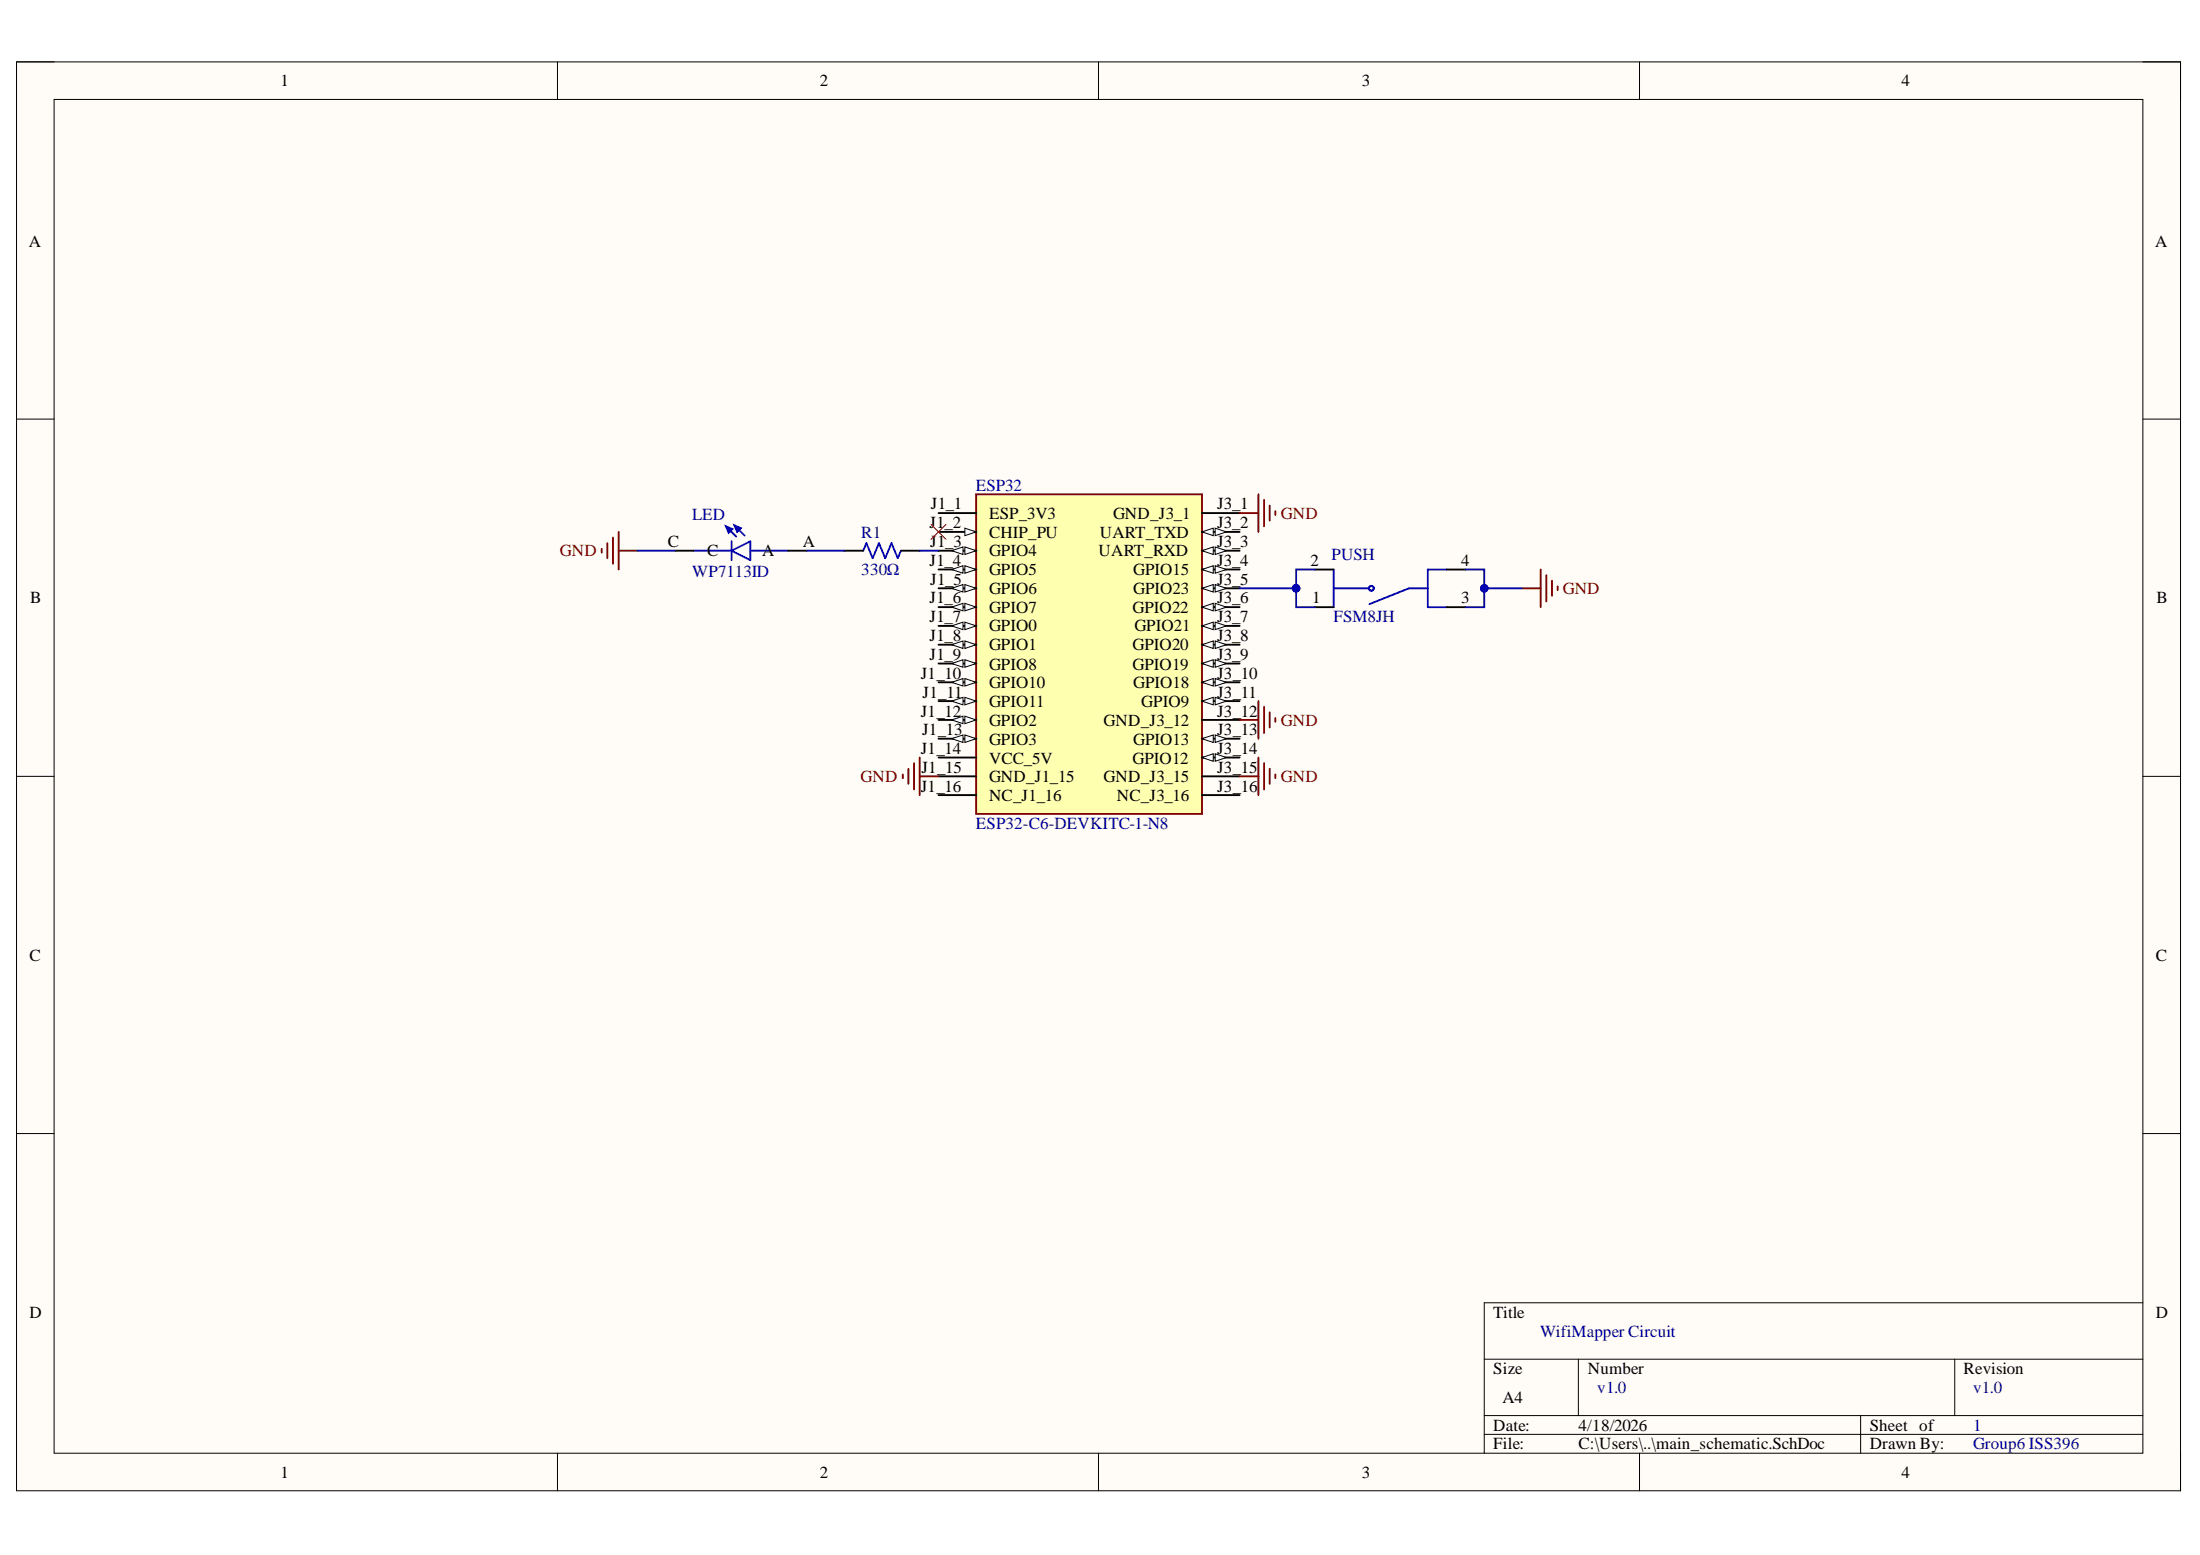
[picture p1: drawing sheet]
<svg xmlns="http://www.w3.org/2000/svg" width="297mm" height="210mm" viewBox="0 0 297 210" stroke-linecap="round" stroke-linejoin="round" font-family="sans-serif">
<path d="M2.2 8.4h292.2v192.8h-292.2z" fill-rule="evenodd" fill="#fffcf8"/>
<path d="M2.2 8.4h292.2v192.8h-292.2z" fill="none" stroke="#000" stroke-width=".14"/>
<path d="M7.3 13.4h282v182.8h-282z" fill-rule="evenodd" fill="#fffcf8"/>
<g fill="none" stroke="#000" stroke-width=".14">
<path d="M2.2 8.3h5.1M7.3 13.4h282v182.8h-282zM75.3 8.3v5.1M148.3 8.3v5.1M221.4 8.4v5M289.3 8.4h5.1v5M2.2 56.6h5.1M289.3 56.6h5.1M2.2 104.8h5.1M289.3 104.8h5.1M2.2 153h5.1M289.3 153h5.1"/>
<path d="M289.3 175.9h-88.9v20.3M75.3 196.2v5M148.3 196.2v5M200.4 183.5h88.9M200.4 191.1h88.9M200.4 193.6h88.9M213.1 183.5v7.6M221.4 196.2v5M251.2 191.1v5.1M263.9 183.5v7.6M294.4 196.2v5"/>
</g>
<path d="M93.7 74.3h5.1M98 71l1.4 1.4M98.8 74.3l2.5-1.2v2.5zM98.8 73.1v2.5M99.2 70.9l1.3 1.4M101.3 74.3h5.1" fill="none" stroke="#00f" stroke-width=".25"/>
<path d="M99.2 70.9l.8 .4-.5 .5z" fill="#00f"/>
<path d="M99.2 70.9l.8 .4-.5 .5z" fill="none" stroke="#00f" stroke-width=".25"/>
<path d="M98 71l.9 .4-.5 .5z" fill="#00f"/>
<path d="M98 71l.9 .4-.5 .5zM116.6 74.3l.4-1 .8 2.1 .9-2.1 .8 2.1 .9-2.1 .8 2.1 .4-1.1" fill="none" stroke="#00f" stroke-width=".25"/>
<path d="M91.2 74.3h2.5M106.4 74.3h2.5M114 74.3h2.6M121.6 74.3h2.6" fill="none" stroke="#000" stroke-width=".25"/>
<path d="M81.2 74.1v.5M82 73.3v2.1M82.8 72.6v3.5M83.5 71.8v5.1M83.5 74.3h2.6" fill="none" stroke="#800000" stroke-width=".25"/>
<path d="M131.8 66.7h30.5v43.2h-30.5z" fill-rule="evenodd" fill="#ffffb0"/>
<path d="M131.8 66.7h30.5v43.2h-30.5z" fill="none" stroke="#800000" stroke-width=".25"/>
<path d="M126.7 69.3h5.1M126.7 71.8h5.1" fill="none" stroke="#000" stroke-width=".25"/>
<path d="M130.3 71.3l1.5 .5-1.5 .5z" fill="#f8fcff"/>
<path d="M130.3 71.3l1.5 .5-1.5 .5z" fill="none" stroke="#000" stroke-width=".14"/>
<path d="M126.7 74.3h5.1" fill="none" stroke="#000" stroke-width=".25"/>
<path d="M130.3 73.8l1.5 .5-1.5 .5z" fill="#f8fcff"/>
<path d="M130.3 73.8l1.5 .5-1.5 .5z" fill="none" stroke="#000" stroke-width=".14"/>
<path d="M128.5 74.3l1.5-.5v1z" fill="#f8fcff"/>
<path d="M128.5 74.3l1.5-.5v1z" fill="none" stroke="#000" stroke-width=".14"/>
<path d="M126.7 76.9h5.1" fill="none" stroke="#000" stroke-width=".25"/>
<path d="M130.3 76.4l1.5 .5-1.5 .5z" fill="#f8fcff"/>
<path d="M130.3 76.4l1.5 .5-1.5 .5z" fill="none" stroke="#000" stroke-width=".14"/>
<path d="M128.5 76.9l1.5-.5v1z" fill="#f8fcff"/>
<path d="M128.5 76.9l1.5-.5v1z" fill="none" stroke="#000" stroke-width=".14"/>
<path d="M126.7 79.4h5.1" fill="none" stroke="#000" stroke-width=".25"/>
<path d="M130.3 78.9l1.5 .5-1.5 .5z" fill="#f8fcff"/>
<path d="M130.3 78.9l1.5 .5-1.5 .5z" fill="none" stroke="#000" stroke-width=".14"/>
<path d="M128.5 79.4l1.5-.5v1z" fill="#f8fcff"/>
<path d="M128.5 79.4l1.5-.5v1z" fill="none" stroke="#000" stroke-width=".14"/>
<path d="M126.7 82h5.1" fill="none" stroke="#000" stroke-width=".25"/>
<path d="M130.3 81.4l1.5 .6-1.5 .5z" fill="#f8fcff"/>
<path d="M130.3 81.4l1.5 .6-1.5 .5z" fill="none" stroke="#000" stroke-width=".14"/>
<path d="M128.5 82l1.5-.6v1.1z" fill="#f8fcff"/>
<path d="M128.5 82l1.5-.6v1.1z" fill="none" stroke="#000" stroke-width=".14"/>
<path d="M126.7 84.5h5.1" fill="none" stroke="#000" stroke-width=".25"/>
<path d="M130.3 84l1.5 .5-1.5 .5z" fill="#f8fcff"/>
<path d="M130.3 84l1.5 .5-1.5 .5z" fill="none" stroke="#000" stroke-width=".14"/>
<path d="M128.5 84.5l1.5-.5v1z" fill="#f8fcff"/>
<path d="M128.5 84.5l1.5-.5v1z" fill="none" stroke="#000" stroke-width=".14"/>
<path d="M126.7 87h5.1" fill="none" stroke="#000" stroke-width=".25"/>
<path d="M130.3 86.5l1.5 .5-1.5 .5z" fill="#f8fcff"/>
<path d="M130.3 86.5l1.5 .5-1.5 .5z" fill="none" stroke="#000" stroke-width=".14"/>
<path d="M128.5 87l1.5-.5v1z" fill="#f8fcff"/>
<path d="M128.5 87l1.5-.5v1z" fill="none" stroke="#000" stroke-width=".14"/>
<path d="M126.7 89.6h5.1" fill="none" stroke="#000" stroke-width=".25"/>
<path d="M130.3 89.1l1.5 .5-1.5 .5z" fill="#f8fcff"/>
<path d="M130.3 89.1l1.5 .5-1.5 .5z" fill="none" stroke="#000" stroke-width=".14"/>
<path d="M128.5 89.6l1.5-.5v1z" fill="#f8fcff"/>
<path d="M128.5 89.6l1.5-.5v1z" fill="none" stroke="#000" stroke-width=".14"/>
<path d="M126.7 92.1h5.1" fill="none" stroke="#000" stroke-width=".25"/>
<path d="M130.3 91.6l1.5 .5-1.5 .5z" fill="#f8fcff"/>
<path d="M130.3 91.6l1.5 .5-1.5 .5z" fill="none" stroke="#000" stroke-width=".14"/>
<path d="M128.5 92.1l1.5-.5v1z" fill="#f8fcff"/>
<path d="M128.5 92.1l1.5-.5v1z" fill="none" stroke="#000" stroke-width=".14"/>
<path d="M126.7 94.6h5.1" fill="none" stroke="#000" stroke-width=".25"/>
<path d="M130.3 94.1l1.5 .5-1.5 .5z" fill="#f8fcff"/>
<path d="M130.3 94.1l1.5 .5-1.5 .5z" fill="none" stroke="#000" stroke-width=".14"/>
<path d="M128.5 94.6l1.5-.5v1z" fill="#f8fcff"/>
<path d="M128.5 94.6l1.5-.5v1z" fill="none" stroke="#000" stroke-width=".14"/>
<path d="M126.7 97.2h5.1" fill="none" stroke="#000" stroke-width=".25"/>
<path d="M130.3 96.7l1.5 .5-1.5 .5z" fill="#f8fcff"/>
<path d="M130.3 96.7l1.5 .5-1.5 .5z" fill="none" stroke="#000" stroke-width=".14"/>
<path d="M128.5 97.2l1.5-.5v1z" fill="#f8fcff"/>
<path d="M128.5 97.2l1.5-.5v1z" fill="none" stroke="#000" stroke-width=".14"/>
<path d="M126.7 99.7h5.1" fill="none" stroke="#000" stroke-width=".25"/>
<path d="M130.3 99.2l1.5 .5-1.5 .5z" fill="#f8fcff"/>
<path d="M130.3 99.2l1.5 .5-1.5 .5z" fill="none" stroke="#000" stroke-width=".14"/>
<path d="M128.5 99.7l1.5-.5v1z" fill="#f8fcff"/>
<path d="M128.5 99.7l1.5-.5v1z" fill="none" stroke="#000" stroke-width=".14"/>
<path d="M162.3 69.3h5.1M162.3 71.8h5.1M126.7 102.3h5.1M126.7 104.8h5.1M126.7 107.3h5.1" fill="none" stroke="#000" stroke-width=".25"/>
<path d="M162.3 71.8l1.5-.5v1z" fill="#f8fcff"/>
<path d="M162.3 71.8l1.5-.5v1z" fill="none" stroke="#000" stroke-width=".14"/>
<path d="M164.1 71.3l1.5 .5-1.5 .5z" fill="#f8fcff"/>
<path d="M164.1 71.3l1.5 .5-1.5 .5z" fill="none" stroke="#000" stroke-width=".14"/>
<path d="M162.3 74.3h5.1" fill="none" stroke="#000" stroke-width=".25"/>
<path d="M162.3 74.3l1.5-.5v1z" fill="#f8fcff"/>
<path d="M162.3 74.3l1.5-.5v1z" fill="none" stroke="#000" stroke-width=".14"/>
<path d="M164.1 73.8l1.5 .5-1.5 .5z" fill="#f8fcff"/>
<path d="M164.1 73.8l1.5 .5-1.5 .5z" fill="none" stroke="#000" stroke-width=".14"/>
<path d="M162.3 76.9h5.1" fill="none" stroke="#000" stroke-width=".25"/>
<path d="M162.3 76.9l1.5-.5v1z" fill="#f8fcff"/>
<path d="M162.3 76.9l1.5-.5v1z" fill="none" stroke="#000" stroke-width=".14"/>
<path d="M164.1 76.4l1.5 .5-1.5 .5z" fill="#f8fcff"/>
<path d="M164.1 76.4l1.5 .5-1.5 .5z" fill="none" stroke="#000" stroke-width=".14"/>
<path d="M162.3 79.4h5.1" fill="none" stroke="#000" stroke-width=".25"/>
<path d="M162.3 79.4l1.5-.5v1z" fill="#f8fcff"/>
<path d="M162.3 79.4l1.5-.5v1z" fill="none" stroke="#000" stroke-width=".14"/>
<path d="M164.1 78.9l1.5 .5-1.5 .5z" fill="#f8fcff"/>
<path d="M164.1 78.9l1.5 .5-1.5 .5z" fill="none" stroke="#000" stroke-width=".14"/>
<path d="M162.3 82h5.1" fill="none" stroke="#000" stroke-width=".25"/>
<path d="M162.3 82l1.5-.6v1.1z" fill="#f8fcff"/>
<path d="M162.3 82l1.5-.6v1.1z" fill="none" stroke="#000" stroke-width=".14"/>
<path d="M164.1 81.4l1.5 .6-1.5 .5z" fill="#f8fcff"/>
<path d="M164.1 81.4l1.5 .6-1.5 .5z" fill="none" stroke="#000" stroke-width=".14"/>
<path d="M162.3 84.5h5.1" fill="none" stroke="#000" stroke-width=".25"/>
<path d="M162.3 84.5l1.5-.5v1z" fill="#f8fcff"/>
<path d="M162.3 84.5l1.5-.5v1z" fill="none" stroke="#000" stroke-width=".14"/>
<path d="M164.1 84l1.5 .5-1.5 .5z" fill="#f8fcff"/>
<path d="M164.1 84l1.5 .5-1.5 .5z" fill="none" stroke="#000" stroke-width=".14"/>
<path d="M162.3 87h5.1" fill="none" stroke="#000" stroke-width=".25"/>
<path d="M162.3 87l1.5-.5v1z" fill="#f8fcff"/>
<path d="M162.3 87l1.5-.5v1z" fill="none" stroke="#000" stroke-width=".14"/>
<path d="M164.1 86.5l1.5 .5-1.5 .5z" fill="#f8fcff"/>
<path d="M164.1 86.5l1.5 .5-1.5 .5z" fill="none" stroke="#000" stroke-width=".14"/>
<path d="M162.3 89.6h5.1" fill="none" stroke="#000" stroke-width=".25"/>
<path d="M162.3 89.6l1.5-.5v1z" fill="#f8fcff"/>
<path d="M162.3 89.6l1.5-.5v1z" fill="none" stroke="#000" stroke-width=".14"/>
<path d="M164.1 89.1l1.5 .5-1.5 .5z" fill="#f8fcff"/>
<path d="M164.1 89.1l1.5 .5-1.5 .5z" fill="none" stroke="#000" stroke-width=".14"/>
<path d="M162.3 92.1h5.1" fill="none" stroke="#000" stroke-width=".25"/>
<path d="M162.3 92.1l1.5-.5v1z" fill="#f8fcff"/>
<path d="M162.3 92.1l1.5-.5v1z" fill="none" stroke="#000" stroke-width=".14"/>
<path d="M164.1 91.6l1.5 .5-1.5 .5z" fill="#f8fcff"/>
<path d="M164.1 91.6l1.5 .5-1.5 .5z" fill="none" stroke="#000" stroke-width=".14"/>
<path d="M162.3 94.6h5.1" fill="none" stroke="#000" stroke-width=".25"/>
<path d="M162.3 94.6l1.5-.5v1z" fill="#f8fcff"/>
<path d="M162.3 94.6l1.5-.5v1z" fill="none" stroke="#000" stroke-width=".14"/>
<path d="M164.1 94.1l1.5 .5-1.5 .5z" fill="#f8fcff"/>
<path d="M164.1 94.1l1.5 .5-1.5 .5z" fill="none" stroke="#000" stroke-width=".14"/>
<path d="M162.3 97.2h5.1M162.3 99.7h5.1" fill="none" stroke="#000" stroke-width=".25"/>
<path d="M162.3 99.7l1.5-.5v1z" fill="#f8fcff"/>
<path d="M162.3 99.7l1.5-.5v1z" fill="none" stroke="#000" stroke-width=".14"/>
<path d="M164.1 99.2l1.5 .5-1.5 .5z" fill="#f8fcff"/>
<path d="M164.1 99.2l1.5 .5-1.5 .5z" fill="none" stroke="#000" stroke-width=".14"/>
<path d="M162.3 102.3h5.1" fill="none" stroke="#000" stroke-width=".25"/>
<path d="M162.3 102.3l1.5-.6v1.1z" fill="#f8fcff"/>
<path d="M162.3 102.3l1.5-.6v1.1z" fill="none" stroke="#000" stroke-width=".14"/>
<path d="M164.1 101.7l1.5 .6-1.5 .5z" fill="#f8fcff"/>
<path d="M164.1 101.7l1.5 .6-1.5 .5z" fill="none" stroke="#000" stroke-width=".14"/>
<path d="M177.5 76.9h2.6M195.3 76.9h2.6M177.5 82h2.6M195.3 82h2.6M162.3 104.8h5.1M162.3 107.3h5.1" fill="none" stroke="#000" stroke-width=".25"/>
<g fill="none" stroke="#800000" stroke-width=".25">
<path d="M167.4 69.3h2.5M169.9 66.7v5.1M170.7 67.5v3.5M171.4 68.2v2.1M172.2 69v.5M205.5 79.4h2.5M208 76.9v5.1M208.8 77.6v3.6M209.5 78.4v2M210.3 79.2v.5M167.4 97.2h2.5M169.9 94.6v5.1"/>
<path d="M170.7 95.4v3.6M171.4 96.2v2M172.2 96.9v.5M121.9 104.5v.5M122.7 103.8v2M123.4 103v3.6M124.2 102.3v5M124.2 104.8h2.5M167.4 104.8h2.5M169.9 102.3v5M170.7 103v3.6M171.4 103.8v2"/>
<path d="M172.2 104.5v.5"/>
</g>
<path d="M125.7 70.8l2 2M127.7 70.8l-2 2" fill="none" stroke="#f00" stroke-width=".14"/>
<g fill="none" stroke="#00f" stroke-width=".25">
<path d="M180.1 79.4h4.7M180.1 76.9v5.1M192.8 79.4h-2.6l-5.3 2.1M195.3 76.9h-2.5v5.1h2.5"/>
<circle cx="185.2" cy="79.4" r=".33"/>
</g>
<path d="M86.1 74.3h5.1M108.9 74.3h5.1M124.2 74.3h2.5M197.9 76.9h2.5v2.5h5.1" fill="none" stroke="#000080" stroke-width=".25"/>
<circle cx="200.4" cy="79.4" r=".51" fill="#000080"/>
<circle cx="200.4" cy="79.4" r=".51" fill="none" stroke="#000080" stroke-width=".14"/>
<path d="M200.4 79.4v2.6h-2.5" fill="none" stroke="#000080" stroke-width=".25"/>
<circle cx="200.4" cy="79.4" r=".51" fill="#000080"/>
<circle cx="200.4" cy="79.4" r=".51" fill="none" stroke="#000080" stroke-width=".14"/>
<path d="M177.5 76.9h-2.5v2.5h-7.6" fill="none" stroke="#000080" stroke-width=".25"/>
<circle cx="175" cy="79.4" r=".51" fill="#000080"/>
<circle cx="175" cy="79.4" r=".51" fill="none" stroke="#000080" stroke-width=".14"/>
<path d="M175 79.4v2.6h2.5" fill="none" stroke="#000080" stroke-width=".25"/>
<circle cx="175" cy="79.4" r=".51" fill="#000080"/>
<circle cx="175" cy="79.4" r=".51" fill="none" stroke="#000080" stroke-width=".14"/>
<g font-size="2.3">
<text x="37.9" y="11.7">1</text>
<text x="110.7" y="11.7">2</text>
<text x="183.9" y="11.7">3</text>
<text x="256.8" y="11.7">4</text>
<text x="3.9" y="33.3">A</text>
<text x="291" y="33.3">A</text>
<text x="125.5" y="71.3">J1_2</text>
<text x="125.7" y="68.8">J1_1</text>
<text x="133.5" y="70">ESP_3V3</text>
<text x="150.3" y="70">GND_J3_1</text>
<text x="164.3" y="68.8">J3_1</text>
<text x="164.3" y="71.3">J3_2</text>
<text x="90.2" y="73.8">C</text>
<text x="95.5" y="75.1">C</text>
<text x="102.9" y="75.1">A</text>
<text x="108.4" y="73.8">A</text>
<text x="125.5" y="76.4">J1_4</text>
<text x="125.6" y="73.8">J1_3</text>
<text x="133.5" y="72.6">CHIP_PU</text>
<text x="133.5" y="75.1">GPIO4</text>
<text x="133.5" y="77.6">GPIO5</text>
<text x="148.3" y="75.1">UART_RXD</text>
<text x="148.5" y="72.6">UART_TXD</text>
<text x="153" y="77.6">GPIO15</text>
<text x="164.3" y="73.8">J3_3</text>
<text x="164.3" y="76.4">J3_4</text>
<text x="176.9" y="76.4">2</text>
<text x="197.3" y="76.4">4</text>
<text x="4.1" y="81.4">B</text>
<text x="125.5" y="81.4">J1_6</text>
<text x="125.5" y="84">J1_7</text>
<text x="125.6" y="78.9">J1_5</text>
<text x="133.5" y="80.2">GPIO6</text>
<text x="133.5" y="82.7">GPIO7</text>
<text x="152.9" y="82.7">GPIO22</text>
<text x="153" y="80.2">GPIO23</text>
<text x="164.3" y="78.9">J3_5</text>
<text x="164.3" y="81.4">J3_6</text>
<text x="164.3" y="84">J3_7</text>
<text x="177.2" y="81.4">1</text>
<text x="197.3" y="81.4">3</text>
<text x="291.2" y="81.4">B</text>
<text x="125.5" y="86.5">J1_8</text>
<text x="125.5" y="89.1">J1_9</text>
<text x="133.5" y="85.2">GPIO0</text>
<text x="133.5" y="87.8">GPIO1</text>
<text x="152.9" y="87.8">GPIO20</text>
<text x="153.2" y="85.2">GPIO21</text>
<text x="164.3" y="86.5">J3_8</text>
<text x="164.3" y="89.1">J3_9</text>
<text x="124.3" y="91.7">J1_10</text>
<text x="124.6" y="94.2">J1_11</text>
<text x="133.5" y="90.4">GPIO8</text>
<text x="133.5" y="92.9">GPIO10</text>
<text x="133.5" y="95.5">GPIO11</text>
<text x="152.9" y="90.4">GPIO19</text>
<text x="153" y="92.9">GPIO18</text>
<text x="154.1" y="95.5">GPIO9</text>
<text x="164.3" y="91.7">J3_10</text>
<text x="164.3" y="94.2">J3_11</text>
<text x="124.3" y="96.7">J1_12</text>
<text x="124.3" y="101.8">J1_14</text>
<text x="124.5" y="99.3">J1_13</text>
<text x="133.5" y="98">GPIO2</text>
<text x="133.5" y="100.5">GPIO3</text>
<text x="149" y="98">GND_J3_12</text>
<text x="153" y="100.5">GPIO13</text>
<text x="164.3" y="96.7">J3_12</text>
<text x="164.3" y="99.3">J3_13</text>
<text x="164.3" y="101.8">J3_14</text>
<text x="124.3" y="106.9">J1_16</text>
<text x="124.4" y="104.3">J1_15</text>
<text x="133.5" y="103.1">VCC_5V</text>
<text x="133.5" y="105.6">GND_J1_15</text>
<text x="149" y="105.6">GND_J3_15</text>
<text x="152.9" y="103.1">GPIO12</text>
<text x="164.3" y="104.3">J3_15</text>
<text x="164.3" y="106.9">J3_16</text>
<text x="133.5" y="108.1">NC_J1_16</text>
<text x="150.8" y="108.1">NC_J3_16</text>
<text x="4" y="129.7">C</text>
<text x="291.1" y="129.7">C</text>
<text x="4" y="177.9">D</text>
<text x="201.6" y="177.9">Title</text>
<text x="291.1" y="177.9">D</text>
<text x="201.6" y="185.5">Size</text>
<text x="214.4" y="185.5">Number</text>
<text x="265.1" y="185.5">Revision</text>
<text x="202.9" y="189.3">A4</text>
<text x="201.6" y="193.1">Date:</text>
<text x="201.6" y="195.7">File:</text>
<text x="213.1" y="193.1">4/18/2026</text>
<text x="213.1" y="195.7">C:\Users\..\main_schematic.SchDoc</text>
<text x="252.4" y="193.1">Sheet of</text>
<text x="252.4" y="195.7">Drawn By:</text>
<text x="37.9" y="199.5">1</text>
<text x="110.7" y="199.5">2</text>
<text x="183.9" y="199.5">3</text>
<text x="256.8" y="199.5">4</text>
</g>
<g font-size="2.3" fill="#000080">
<text x="93.5" y="70.2">LED</text>
<text x="131.8" y="66.2">ESP32</text>
<text x="93.5" y="77.9">WP7113ID</text>
<text x="116.3" y="72.6">R1</text>
<text x="116.3" y="77.6">330Ω</text>
<text x="179.8" y="75.6">PUSH</text>
<text x="180.1" y="84">FSM8JH</text>
<text x="131.8" y="111.9">ESP32-C6-DEVKITC-1-N8</text>
<text x="208" y="180.5">WifiMapper Circuit</text>
<text x="215.7" y="188.1">v1.0</text>
<text x="266.4" y="188.1">v1.0</text>
<text x="266.4" y="193.1">1</text>
<text x="266.4" y="195.7">Group6 ISS396</text>
</g>
<g font-size="2.3" fill="#800000">
<text x="172.9" y="70">GND</text>
<text x="75.6" y="75.1">GND</text>
<text x="211" y="80.2">GND</text>
<text x="172.9" y="98">GND</text>
<text x="116.2" y="105.6">GND</text>
<text x="172.9" y="105.6">GND</text>
</g>
</svg>
